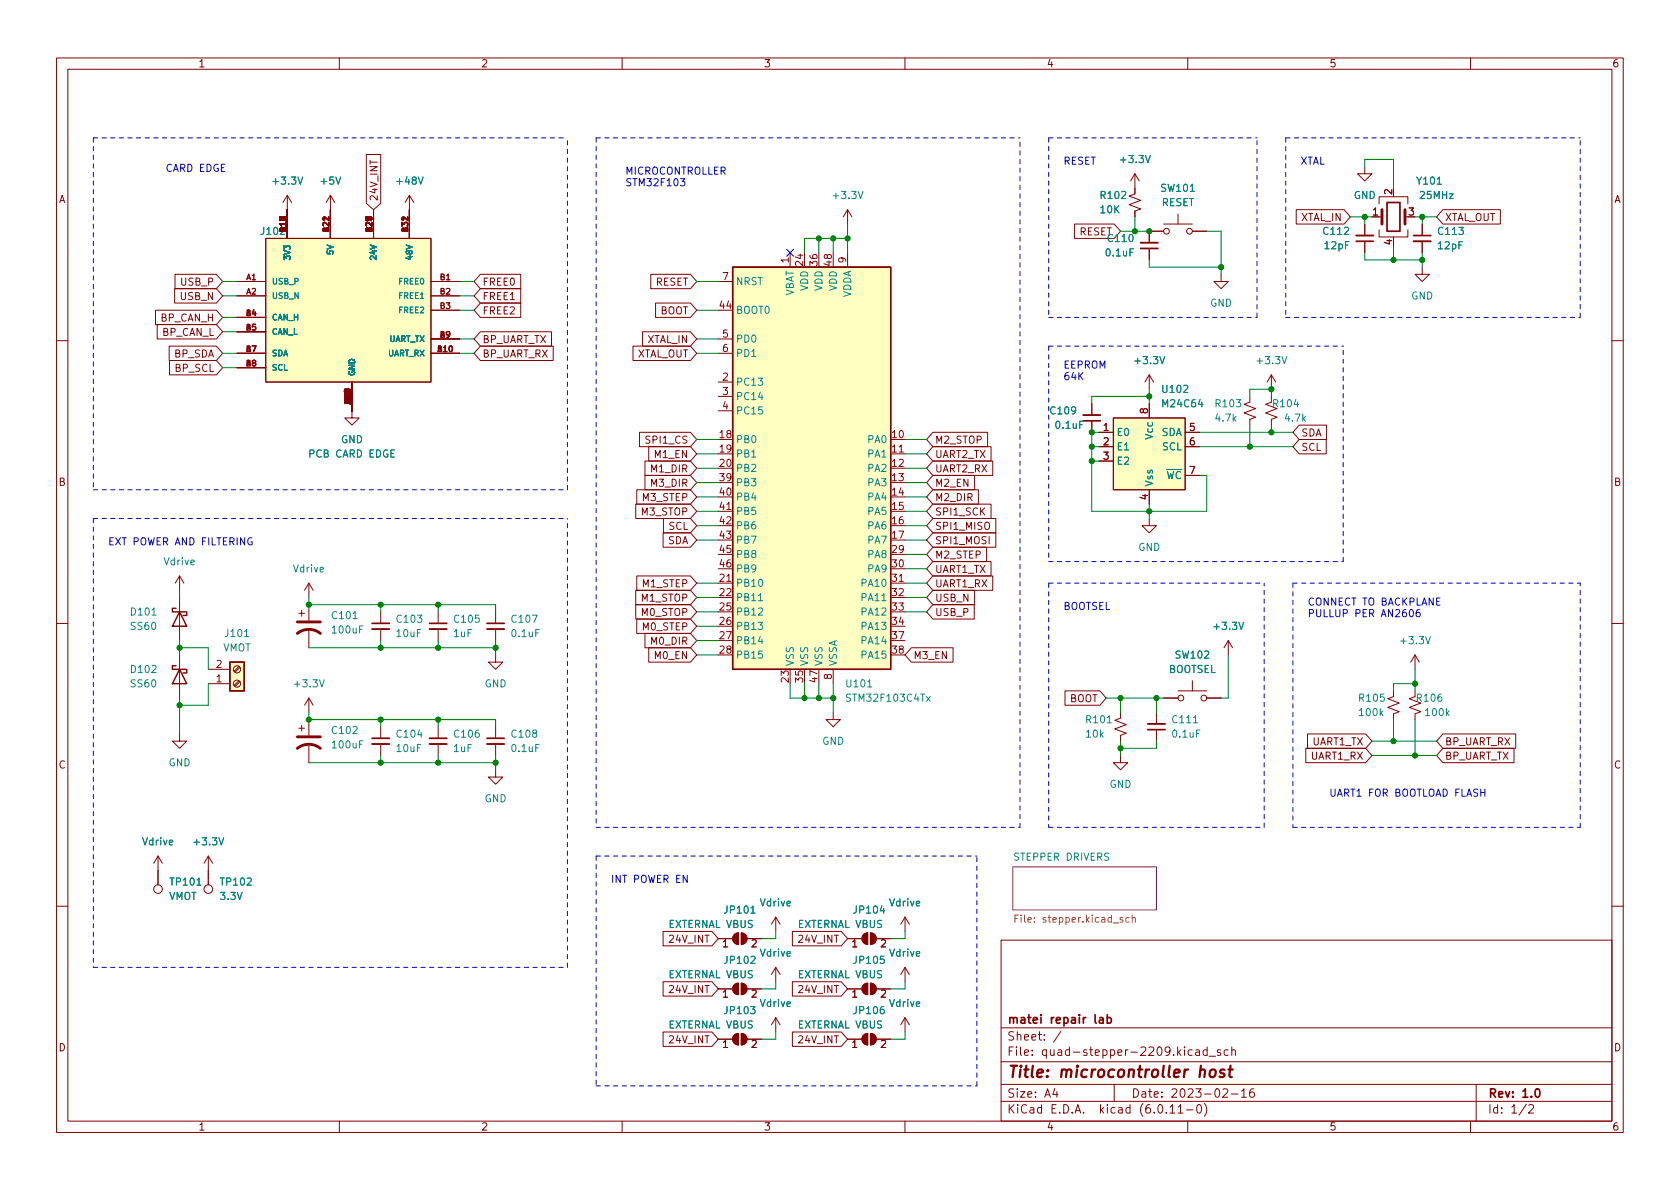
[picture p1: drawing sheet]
<svg xmlns="http://www.w3.org/2000/svg" width="297mm" height="210mm" viewBox="0 0 297 210" stroke-linecap="round" stroke-linejoin="round" font-family="sans-serif">
<g fill="none" stroke="#840000" stroke-width=".18">
<path d="M10 10.2h277v190.1h-277zM12 12.2h273v186.1h-273zM60 10.2v2M110 10.2v2M160 10.2v2M210 10.2v2M260 10.2v2M50.8 34.5l.8 1.3M50.8 34.5v7.7M50.8 34.5l-.8 1.3M58.4 34.5l-.7 1.3M58.4 34.5v7.7"/>
<path d="M58.4 34.5l.8 1.3M64.8 27.3h2.5v8.7l-1.3 1.1-1.2-1.1zM66 37.1v5.1M72.4 34.5l-.8 1.3M72.4 34.5v7.7M72.4 34.5l.8 1.3M149.9 37.1l.7 1.2M149.9 37.1v2.5M149.9 37.1l-.8 1.2M190 39.6h7l1.1 1.3-1.1 1.3h-7zM200.7 30.7v3.6l-1.1 .4 2.1 .7-2.1 .8 2.1 .8-1 .3v1M200.7 30.7l.7 1.3"/>
<path d="M200.7 30.7l-.8 1.3M205.7 39.6h5.1M208.3 37.8v1.8M229.2 37.1h8.4l1.2 1.2-1.2 1.3h-8.4zM241.3 29.5v1.2h1.3l-1.3 1.3-1.3-1.3h1.3M241.3 39.6v2.1M242.6 38.3h1.7M243.8 36.1v-1.3h5.1v1.3M251.5 39.6v2.1M255.1 37.1h10.2v2.5h-10.2l-1.1-1.3zM27.5 54.9h10.8l1.1 1.2-1.1 1.3h-10.8zM27.8 57.4h10.5l1.1 1.3-1.1 1.2h-10.5z"/>
<path d="M30.9 51h7.4l1.1 1.3-1.1 1.3h-7.4zM30.9 48.5h7.4l1.1 1.3-1.1 1.2h-7.4zM41.9 49.8h5.1M41.9 52.3h5.1M41.9 56.1h5.1M41.9 58.7h5.1M47 42.2h29.2v25.4h-29.2zM76.2 49.8h5.1M76.2 52.3h5.1M76.2 59.9h5.1M76.2 54.9h5.1M84.9 51h7.2v2.6h-7.2l-1.1-1.3z"/>
<path d="M84.9 48.5h7.2v2.5h-7.2l-1.1-1.2zM84.9 53.6h7.2v2.5h-7.2l-1.1-1.2zM84.9 58.7h12.6v2.5h-12.6l-1.1-1.3zM113.6 58.7h8.5l1.1 1.2-1.1 1.3h-8.5zM115.1 48.5h7l1.1 1.3-1.1 1.2h-7zM115.9 53.6h6.2l1.1 1.3-1.1 1.2h-6.2zM127 49.8h2.5M127 59.9h2.5M127 54.9h2.5M139.7 44.7v2.5M142.2 44.7v2.5M144.8 44.7v2.5"/>
<path d="M147.3 44.7v2.5M149.9 44.7v2.5M203.2 43.9v2.1M205.7 40.9h-2.5v2M210.8 40.9h2.6M215.9 48.5v1.3h1.3l-1.3 1.2-1.3-1.2h1.3M241.3 42.7v2M243.8 40.6v1.3h5.1v-1.3M246.4 41.9v.3M251.5 47.2v1.3h1.2l-1.2 1.3-1.3-1.3h1.3M251.5 42.7v2M10 60.2h2"/>
<path d="M29.9 61.2h8.4l1.1 1.3-1.1 1.2h-8.4zM30 63.7h8.3l1.1 1.3-1.1 1.3h-8.3zM41.9 62.5h5.1M41.9 65h5.1M62.2 67.6v6.3h1.3l-1.3 1.3-1.2-1.3h1.2M76.2 62.5h5.1M84.9 61.2h12.9v2.5h-12.9l-1.1-1.2zM111.9 61.2h10.2l1.1 1.3-1.1 1.2h-10.2zM113.1 76.4h9l1.1 1.3-1.1 1.3h-9zM114.7 79h7.4l1.1 1.3-1.1 1.2h-7.4zM127 62.5h2.5M127 77.7h2.5"/>
<path d="M127 67.6h2.5M127 70.1h2.5M127 72.6h2.5M157.5 77.7h2.5M159 79.9h.7M164.9 79h10.3v2.5h-10.3l-1.1-1.2zM164.9 76.4h9.7v2.6h-9.7l-1.1-1.3zM193 71.4v2M193 74.4v2M194.3 76.4h2.5M194.3 79h2.5M196.8 73.9h12.7v12.7h-12.7z"/>
<path d="M203.2 66.3v2.5M203.2 71.4v2.5M203.2 66.3l.8 1.3M203.2 66.3l-.8 1.3M209.5 76.4h2.6M209.5 79h2.6M221 70.1v1l-1 .4 2 .8-2 .7 2 .8-1 .4v1M224.8 70.1v1l-1 .4 2 .8-2 .7 2 .8-1 .4v1M224.8 66.3l.8 1.3M224.8 66.3v2.5M224.8 66.3l-.8 1.3M229.7 75.2h4.8v2.5h-4.8l-1.1-1.3z"/>
<path d="M229.7 77.7h4.8v2.6h-4.8l-1.1-1.3zM285 60.2h2M112.4 89.1h9.7l1.1 1.3-1.1 1.3h-9.7zM112.6 86.6h9.5l1.1 1.3-1.1 1.2h-9.5zM114 84.1h8.1l1.1 1.2-1.1 1.3h-8.1zM114 81.5h8.1l1.1 1.3-1.1 1.3h-8.1zM117.2 94.2h4.9l1.1 1.3-1.1 1.3h-4.9zM117.3 91.7h4.8l1.1 1.3-1.1 1.2h-4.8zM127 80.3h2.5M127 82.8h2.5M127 85.3h2.5M127 87.9h2.5"/>
<path d="M127 90.4h2.5M127 93h2.5M127 95.5h2.5M127 98h2.5M128.5 90.1h.7M157.5 80.3h2.5M157.5 82.8h2.5M157.5 85.3h2.5M157.5 87.9h2.5M157.5 90.4h2.5M157.5 93h2.5M157.5 95.5h2.5"/>
<path d="M157.5 98h2.5M164.9 84.1h7.4v2.5h-7.4l-1.1-1.3zM164.9 99.3h10.3v2.5h-10.3l-1.1-1.2zM164.9 89.1h10.3v2.6h-10.3l-1.1-1.3zM164.9 81.5h10.6v2.6h-10.6l-1.1-1.3zM164.9 86.6h8.1v2.5h-8.1l-1.1-1.2zM164.9 91.7h11.2v2.5h-11.2l-1.1-1.2zM164.9 96.8h9.5v2.5h-9.5l-1.1-1.3zM164.9 94.2h11.2v2.6h-11.2l-1.1-1.3zM194.3 81.5h2.5M203.2 91.7v1.3h1.3l-1.3 1.2-1.3-1.2h1.3M203.2 86.6v2.5"/>
<path d="M209.5 84.1h2.6M10 110.2h2M31.7 101.8v2.6M31.7 105.7v7.6M31.7 115.8v7.6M31.7 101.8l-.7 1.3M31.7 101.8l.8 1.3M36.8 118.4h3.8M42.2 117.9l-.8 .8M42.4 118l-.8 .9M52.8 108.5h1M53.3 107.9v1.1"/>
<path d="M54.6 103.1v2.6M54.6 106.9v2.8M54.6 111.2v3.3M54.6 103.1l-.8 1.3M54.6 103.1l.8 1.3M67.3 108.2v2M67.3 111.2v2.1M77.5 108.2v2M77.5 111.2v2.1M87.6 115.8v1.3h1.3l-1.3 1.3-1.2-1.3h1.2M87.6 108.2v2M87.6 111.2v2.1"/>
<path d="M112.4 106.9h9.7l1.1 1.3-1.1 1.3h-9.7zM112.4 104.4h9.7l1.1 1.3-1.1 1.2h-9.7zM112.6 109.5h9.5l1.1 1.2-1.1 1.3h-9.5zM112.6 101.8h9.5l1.1 1.3-1.1 1.3h-9.5zM114 112h8.1l1.1 1.3-1.1 1.2h-8.1zM114.7 114.5h7.4l1.1 1.3-1.1 1.3h-7.4zM127 103.1h2.5M127 105.7h2.5M127 108.2h2.5M127 110.7h2.5M127 113.3h2.5M127 115.8h2.5"/>
<path d="M127 100.6h2.5M128.5 102.8h.7M139.7 118.4v2.5M142.2 118.4v2.5M144.8 118.4v2.5M147.3 118.4v2.5M157.5 103.1h2.5M157.5 105.7h2.5M157.5 108.2h2.5M157.5 110.7h2.5M157.5 113.3h2.5M157.5 115.8h2.5"/>
<path d="M157.5 100.6h2.5M159 102.8h.7M161.1 114.5h7.4v2.6h-7.4l-1.1-1.3zM164.9 106.9h7.4v2.6h-7.4l-1.1-1.3zM164.9 104.4h7.4v2.5h-7.4l-1.1-1.2zM164.9 101.8h10.6v2.6h-10.6l-1.1-1.3zM217.2 113.3l.7 1.2M217.2 113.3v2.5M217.2 113.3l-.8 1.2M250.2 115.8v2.6M250.2 115.8l.8 1.3M250.2 115.8l-.8 1.3"/>
<path d="M285 110.2h2M31.7 129.8v1.3h1.3l-1.3 1.2-1.2-1.2h1.2M36.8 120.9h3.8M42.2 120.4l-.8 .8M42.4 120.6l-.8 .8M52.8 128.8h1M53.3 128.3v1M54.6 123.4v2.6M54.6 127.2v2.8M54.6 131.6v3.3M54.6 123.4l.8 1.3M54.6 123.4l-.8 1.3"/>
<path d="M67.3 128.5v2.1M67.3 131.6v2M77.5 128.5v2.1M77.5 131.6v2M87.6 136.1v1.3h1.3l-1.3 1.3-1.2-1.3h1.2M87.6 128.5v2.1M87.6 131.6v2M147.3 126v1.2h1.3l-1.3 1.3-1.3-1.3h1.3M188.3 122.2h6.2l1.1 1.2-1.1 1.3h-6.2zM198.1 126v1l-1 .4 2 .7-2 .8 2 .8-1 .3v1.1M198.1 133.6v1.3h1.3l-1.3 1.2-1.3-1.2h1.3M204.5 126v2"/>
<path d="M204.5 129v2.1M205.7 123.4h2.6M208.3 122.2h5.1M210.8 120.4v1.8M213.4 123.4h2.5M230.9 132.3h10.6l1.1 1.3-1.1 1.3h-10.6zM231.2 129.8h10.3l1.1 1.3-1.1 1.2h-10.3zM246.4 122.2v1l-1 .4 2 .7-2 .8 2 .8-1 .3v1M250.2 122.2v1l-1 .4 2 .7-2 .8 2 .8-1 .3v1M255.1 132.3h12.6v2.6h-12.6l-1.1-1.3zM255.1 129.8h12.9v2.5h-12.9l-1.1-1.2zM27.9 151.4v5.1"/>
<path d="M27.9 151.4l-.7 1.2M27.9 151.4l.8 1.2M36.8 151.4v5.1M36.8 151.4l.8 1.2M36.8 151.4l-.7 1.2M10 160.2h2M117.2 164.7h8.7l1.1 1.3-1.1 1.3h-8.7zM117.2 173.6h8.7l1.1 1.3-1.1 1.2h-8.7zM127 174.9h2.5M127 166h2.5M127.9 175.4l.4-.3v1.2M127.9 166.5l.4-.3v1.2"/>
<path d="M129.8 174.2l.8-.3v2a1.02 1.02 0 0 1-1-.6 1.02 1.02 0 0 1 .2-1.1zM129.8 165.3l.8-.3v2a1.02 1.02 0 0 1-1-.6 1.02 1.02 0 0 1 .2-1.1zM131.1 173.9a1.02 1.02 0 0 1 1 1 1.02 1.02 0 0 1-1 1zM131.1 165a1.02 1.02 0 0 1 1 1 1.02 1.02 0 0 1-1 1zM132.1 174.9h2.5M132.1 166h2.5M133 175.2l.5-.1 .2 .3-.8 .9h.8M133 166.3l.5-.1 .2 .3-.8 .9h.8M137.2 162.2l-.8 1.2M137.2 162.2v2.5M137.2 171.1v2.5M137.2 180v2.5"/>
<path d="M137.2 162.2l.7 1.2M137.2 171.1l-.8 1.2M137.2 171.1l.7 1.2M137.2 180l-.8 1.2M137.2 180l.7 1.2M140.1 173.6h8.6l1.2 1.3-1.2 1.2h-8.6zM140.1 164.7h8.6l1.2 1.3-1.2 1.3h-8.6zM149.9 174.9h2.5M149.9 166h2.5M150.8 166.5l.3-.3v1.2M150.8 175.4l.3-.3v1.2M152.7 165.3l.7-.3v2a1.02 1.02 0 0 1-.9-.6 1.02 1.02 0 0 1 .2-1.1z"/>
<path d="M152.7 174.2l.7-.3v2a1.02 1.02 0 0 1-.9-.6 1.02 1.02 0 0 1 .2-1.1zM153.9 165a1.02 1.02 0 0 1 1 1 1.02 1.02 0 0 1-1 1zM153.9 173.9a1.02 1.02 0 0 1 1 1 1.02 1.02 0 0 1-1 1zM154.9 174.9h2.6M154.9 166h2.6M155.8 166.3l.5-.1 .3 .3-.8 .9h.8M155.8 175.2l.5-.1 .3 .3-.8 .9h.8M160 162.2v2.5M160 171.1v2.5M160 180v2.5M160 180l-.7 1.2M160 180l.8 1.2"/>
<path d="M160 171.1l-.7 1.2M160 171.1l.8 1.2M160 162.2l-.7 1.2M160 162.2l.8 1.2M177 166.3h108v32h-108zM285 160.2h2M60 198.3v2M110 198.3v2M117.2 182.5h8.7l1.1 1.3-1.1 1.2h-8.7zM127 183.8h2.5M127.9 184.3l.4-.3v1.2M129.8 183l.8-.3v2.1a1.02 1.02 0 0 1-1-.6 1.02 1.02 0 0 1 .2-1.2z"/>
<path d="M131.1 182.7a1.02 1.02 0 0 1 1 1.1 1.02 1.02 0 0 1-1 1zM132.1 183.8h2.5M133 184.1l.5-.1 .2 .3-.8 .9h.8M140.1 182.5h8.6l1.2 1.3-1.2 1.2h-8.6zM149.9 183.8h2.5M150.8 184.3l.3-.3v1.2M152.7 183l.7-.3v2.1a1.02 1.02 0 0 1-.9-.6 1.02 1.02 0 0 1 .2-1.2zM153.9 182.7a1.02 1.02 0 0 1 1 1.1 1.02 1.02 0 0 1-1 1zM154.9 183.8h2.6M155.8 184.1l.5-.1 .3 .3-.8 .9h.8M160 198.3v2M177 194.8h108"/>
<path d="M177 191.8h108M177 187.8h108M177 181.8h108M182.5 186.5v.1M182.5 185.7v.1M184.6 183.8v.1M184.6 183v.1M187.6 182.4l-1.3 1.9M197 191.8v3M210 198.3v2M211.8 195.4l.1-.1a.81 .81 0 0 1 .6 .7 .81 .81 0 0 1-.3 .8h-.1a.81 .81 0 0 1-.6-.6 .81 .81 0 0 1 .3-.8zM212.9 195.1a1.72 1.72 0 0 1 0 2.3"/>
<path d="M213.4 185.7l-.4-.1-.3 .3v.4l.2 .3h.5M213.4 185.1v1.5M213.8 186.8h1.1M215.8 185.7l-.4-.1-.2 .2 .1 .3 .5 .1v.4h-.6M217.1 185.7l-.4-.1-.3 .3v.4l.2 .3h.5M217.7 193.5h1.2M217.8 185.8l.2-.2 .4 .1v.9M217.8 185.1v1.5M219.5 193l.4-.5v1.5M219.5 194h.9M221.6 192.5a.59 .59 0 0 0-.7 .7v.5l.2 .3h.4l.2-.1 .1-.5-.2-.2-.4-.1-.3 .3M260 198.3v2"/>
<path d="M261 191.8v6.5M270.3 195.5l.6-.2 .2 .2 .1 .3-1 1h1"/>
<circle cx="206.2" cy="40.9" r=".51"/>
<circle cx="210.3" cy="40.9" r=".51"/>
<circle cx="41.9" cy="118.4" r=".63"/>
<circle cx="41.9" cy="120.9" r=".63"/>
<circle cx="208.8" cy="123.4" r=".51"/>
<circle cx="212.9" cy="123.4" r=".51"/>
<circle cx="27.9" cy="157.2" r=".76"/>
<circle cx="36.8" cy="157.2" r=".76"/>
</g>
<path d="M209.5 189.1l-.2 1.4M210.1 189.1l-.4 .1-.3 .3" fill="none" stroke="#840000" stroke-width=".4"/>
<g fill="none" stroke="#840000" stroke-width=".3">
<path d="M245.2 35.8h2.3v5.1h-2.3zM201.7 43.9h3M239.8 42.7h3M249.9 41.7h3.1M191.5 74.4h3.1M65.8 110.2h3M75.9 110.2h3.1M86.1 110.2h3.1M65.8 130.6h3M75.9 130.6h3.1M86.1 130.6h3.1M202.9 129h3.1"/>
<path d="M184.1 179.4v.2M184.1 179.9v1"/>
</g>
<path d="M179.1 153.3h25.4v7.6h-25.4z" fill="#fff" stroke="#fff" stroke-width=".18"/>
<path d="M179.1 153.3h25.4v7.6h-25.4z" fill="none" stroke="#840084" stroke-width=".18"/>
<path d="M182.9 163v.1M182.9 162.3v.1M199.7 162.3l-.4-.1-.3 .3 .2 .5h.5M200.2 162.4l.2-.2 .3 .1v.8M200.2 161.8v1.3" fill="none" stroke="#848400" stroke-width=".18"/>
<path d="M244.3 37.1v2.5M248.4 37.1v2.5M52.6 112a3.3 3.3 0 0 1 4 0M52.6 110h4M52.6 132.3a3.3 3.3 0 0 1 4 0M52.6 130.3h4" fill="none" stroke="#840000" stroke-width=".51"/>
<g fill="none" stroke="#008484" stroke-width=".18">
<path d="M52.7 31.3l.4 1.3 .4-1.3M59.4 31.3l.4 1.3 .4-1.3M74 31.3l.4 1.3 .4-1.3M151.7 33.8l.5 1.3 .4-1.3M202.5 27.5l.5 1.3 .4-1.3M210.5 33.8h.7M254.1 32.6h.7M200.4 44h-.6v1.3M191.5 74.5h-.6v1.3M205.1 63.1l.4 1.2 .4-1.2M209.3 68.3l.5-.2 .2 .4-.8 .9h.8M212.2 70.6l-.3 .9h.8"/>
<path d="M212.5 71.1v.8M226.7 63.1l.4 1.2 .4-1.2M229.1 70.6l-.3 .9h.8M206.2 83h2.8M26.9 108.8h.7M43.2 112.6h.8M62.4 109.4h.8M64.2 110.7h-.6v1.2M94.1 108.8h.9l-.6 1.2M95.3 111.3h-.6v1.3M134.1 106.2h.7M155.9 106.2h.8"/>
<path d="M219 110l.5 1.3 .4-1.3M252.1 112.6l.4 1.3 .4-1.3M56.5 120.2l.4 1.3 .4-1.3M64.2 131h-.6v1.3M74.2 129l-.3 .9h.7M95.3 131.6h-.6v1.3M153.4 121.5h.7M163.8 123.2l.7 .8M164.5 123.2l-.7 .8M195.8 127.8h.7M211 127.8h.7M212.2 129.1h-.6v1.3"/>
<path d="M244.2 126.1l.3 .5M244.5 125.7l-.5 .5M255.9 126.1l.3 .5M256.2 125.7l-.5 .5M34.8 156.5h.7M38.7 148.1l.4 1.3 .5-1.3M132.7 178h.8l-.4 .5 .3 .1v.5l-.1 .2-.6-.2M132.8 169.2l.5-.1 .2 .4-.8 .9h.8M132.8 160.6l.3-.4v1.3M132.8 161.5h.7M155.9 160.1l-.3 1h.8M156.2 178h-.3a.86 .86 0 0 0 0 1.3l.4-.2 .1-.4-.3-.2h-.3l-.2 .2"/>
<path d="M156.2 160.6v.9M156.3 169.1h-.6l-.1 .6 .2-.1h.4l.2 .2-.1 .4-.2 .2-.5-.2"/>
</g>
<path d="M201.7 42.9h3M239.8 41.7h3M249.9 42.7h3.1M191.5 73.4h3.1M65.8 111.2h3M75.9 111.2h3.1M86.1 111.2h3.1M65.8 131.6h3M75.9 131.6h3.1M86.1 131.6h3.1M202.9 128h3.1" fill="none" stroke="#840000" stroke-width=".33"/>
<path d="M129.5 47.2h28v71.2h-28zM31.1 107.6h-.6v.6h2.5v.6h-.6M31.1 117.7h-.6v.7h2.5v.6h-.6M31.7 108.2l1.3 2.5h-2.5zM31.7 118.4l1.3 2.5h-2.5zM40.6 117.1h2.6v5.1h-2.6z" fill="none" stroke="#840000" stroke-width=".25"/>
<g fill="#ffffc2" stroke="#ffffc2" stroke-width=".18">
<path d="M47 42.2h29.2v25.4h-29.2z"/>
<path d="M40.6 117.1h2.6v5.1h-2.6z"/>
<path d="M196.8 73.9h12.7v12.7h-12.7z"/>
<path d="M129.5 47.2h28v71.2h-28z"/>
</g>
<g fill="#840000" stroke="#840000" stroke-width=".18">
<path d="M152.7 183l.7-.3v2.1a1.02 1.02 0 0 1-.9-.6 1.02 1.02 0 0 1 .2-1.2z"/>
<path d="M153.9 182.7a1.02 1.02 0 0 1 1 1.1 1.02 1.02 0 0 1-1 1z"/>
<path d="M129.8 183l.8-.3v2.1a1.02 1.02 0 0 1-1-.6 1.02 1.02 0 0 1 .2-1.2z"/>
<path d="M131.1 182.7a1.02 1.02 0 0 1 1 1.1 1.02 1.02 0 0 1-1 1z"/>
<path d="M129.8 174.2l.8-.3v2a1.02 1.02 0 0 1-1-.6 1.02 1.02 0 0 1 .2-1.1z"/>
<path d="M131.1 173.9a1.02 1.02 0 0 1 1 1 1.02 1.02 0 0 1-1 1z"/>
<path d="M129.8 165.3l.8-.3v2a1.02 1.02 0 0 1-1-.6 1.02 1.02 0 0 1 .2-1.1z"/>
<path d="M131.1 165a1.02 1.02 0 0 1 1 1 1.02 1.02 0 0 1-1 1z"/>
<path d="M152.7 165.3l.7-.3v2a1.02 1.02 0 0 1-.9-.6 1.02 1.02 0 0 1 .2-1.1z"/>
<path d="M153.9 165a1.02 1.02 0 0 1 1 1 1.02 1.02 0 0 1-1 1z"/>
<path d="M152.7 174.2l.7-.3v2a1.02 1.02 0 0 1-.9-.6 1.02 1.02 0 0 1 .2-1.1z"/>
<path d="M153.9 173.9a1.02 1.02 0 0 1 1 1 1.02 1.02 0 0 1-1 1z"/>
</g>
<path d="M120.3 31.6h.8l-.4 .5 .3 .1v.5l-.2 .2-.5-.2" fill="none" stroke="#0000c2" stroke-width=".18"/>
<g fill="none" stroke="#0000c2" stroke-width=".18" stroke-dasharray=".8 .8">
<path d="M16.5 24.4h83.8M16.5 24.4v62.2M105.4 24.4h74.9M105.4 24.4v121.9M185.4 24.4h36.8M185.4 24.4v31.7M227.3 24.4v31.7M227.3 24.4h52.1M185.4 56.1h36.8M222.2 56.1v-31.7M227.3 56.1h52.1M279.4 56.1v-31.7"/>
<path d="M185.4 61.2h52.1M185.4 61.2v38.1M16.5 91.7v79.4M16.5 91.7h83.8M16.5 86.6h83.8M100.3 86.6v-62.2M185.4 99.3h52.1M237.5 99.3v-38.1M185.4 103.1h38.1M185.4 103.1v43.2M228.6 103.1h50.8M228.6 103.1v43.2"/>
<path d="M105.4 151.4h67.3M105.4 151.4v40.6M105.4 146.3h74.9M180.3 146.3v-121.9M185.4 146.3h38.1M223.5 146.3v-43.2M228.6 146.3h50.8M279.4 146.3v-43.2M16.5 171.1h83.8M100.3 171.1v-79.4M105.4 192h67.3M172.7 192v-40.6"/>
</g>
<g fill="none" stroke="#008400" stroke-width=".18">
<path d="M149.9 39.6v5.1M200.7 38.3v2.6M238.8 38.3h3.8M241.3 29.5v-1.3h5.1v5.1M241.3 38.3v1.3M250.2 38.3h3.8M251.5 38.3v1.3M39.4 49.8h2.5M39.4 52.3h2.5M39.4 56.1h2.5M39.4 58.7h2.5M81.3 49.8h2.5"/>
<path d="M81.3 54.9h2.5M81.3 52.3h2.5M81.3 59.9h2.5M123.2 49.8h3.8M123.2 54.9h3.8M123.2 59.9h3.8M144.8 42.2v2.5M147.3 42.2v2.5M149.9 42.2h-7.7v2.5M198.1 40.9h5.1M203.2 46v1.2h12.7M213.4 40.9h2.5v7.6"/>
<path d="M241.3 44.7v1.3h10.2M246.4 43.4v2.6M251.5 44.7v2.5M39.4 62.5h2.5M39.4 65h2.5M81.3 62.5h2.5M123.2 77.7h3.8M123.2 62.5h3.8M160 77.7h3.8M193 79h1.3M194.3 76.4h-1.3v14h20.4v-6.3h-1.3M203.2 68.8v2.6"/>
<path d="M203.2 70.1h-10.2v1.3M212.1 76.4h16.5M212.1 79h16.5M221 70.1v-1.3h3.8v1.3M221 75.2v3.8M224.8 75.2v1.2M123.2 93h3.8M123.2 90.4h3.8M123.2 85.3h3.8M123.2 87.9h3.8M123.2 82.8h3.8M123.2 80.3h3.8"/>
<path d="M123.2 95.5h3.8M160 93h3.8M160 90.4h3.8M160 85.3h3.8M160 87.9h3.8M160 82.8h3.8M160 80.3h3.8M160 95.5h3.8M160 98h3.8M193 81.5h1.3M203.2 89.1v2.6M31.7 114.5h5.1v3.9"/>
<path d="M31.7 104.4v1.3M31.7 113.3v2.5M54.6 105.7v1.2h33v1.3M54.6 114.5h33M67.3 106.9v1.3M67.3 113.3v1.2M77.5 106.9v1.3M77.5 113.3v1.2M87.6 113.3v2.5M123.2 103.1h3.8M123.2 108.2h3.8M123.2 105.7h3.8"/>
<path d="M123.2 110.7h3.8M123.2 113.3h3.8M123.2 115.8h3.8M160 103.1h3.8M160 108.2h3.8M160 105.7h3.8M160 100.6h3.8M217.2 115.8v7.6h-1.3M250.2 118.4v3.8M31.7 123.4v6.4M36.8 120.9v3.8h-5.1M54.6 126v1.2h33v1.3"/>
<path d="M54.6 134.9h33M67.3 127.2v1.3M67.3 133.6v1.3M77.5 127.2v1.3M77.5 133.6v1.3M87.6 133.6v2.5M139.7 120.9v2.5h7.6M142.2 120.9v2.5M144.8 120.9v2.5M147.3 120.9v5.1M195.6 123.4h10.1M198.1 123.4v2.6"/>
<path d="M198.1 131.1v2.5M204.5 123.4v2.6M204.5 131.1v1.2h-6.4M242.6 133.6h11.4M242.6 131.1h11.4M246.4 127.2v3.9M250.2 120.9h-3.8v1.3M250.2 127.2v6.4M137.2 173.6v1.3h-2.6M137.2 164.7v1.3h-2.6M160 173.6v1.3h-2.5M160 164.7v1.3h-2.5"/>
<path d="M137.2 182.5v1.3h-2.6M160 182.5v1.3h-2.5"/>
</g>
<path d="M139.1 44.1l1.2 1.2M140.3 44.1l-1.2 1.2" fill="none" stroke="#000084" stroke-width=".18"/>
<g fill="#008400" stroke="#008400" stroke-width=".18">
<circle cx="241.3" cy="38.3" r=".46"/>
<circle cx="251.5" cy="38.3" r=".46"/>
<circle cx="251.5" cy="46" r=".46"/>
<circle cx="246.4" cy="46" r=".46"/>
<circle cx="204.5" cy="123.4" r=".46"/>
<circle cx="203.2" cy="90.4" r=".46"/>
<circle cx="193" cy="76.4" r=".46"/>
<circle cx="193" cy="81.5" r=".46"/>
<circle cx="193" cy="79" r=".46"/>
<circle cx="221" cy="79" r=".46"/>
<circle cx="198.1" cy="123.4" r=".46"/>
<circle cx="198.1" cy="132.3" r=".46"/>
<circle cx="203.2" cy="70.1" r=".46"/>
<circle cx="224.8" cy="76.4" r=".46"/>
<circle cx="224.8" cy="68.8" r=".46"/>
<circle cx="215.9" cy="47.2" r=".46"/>
<circle cx="203.2" cy="40.9" r=".46"/>
<circle cx="200.7" cy="40.9" r=".46"/>
<circle cx="246.4" cy="131.1" r=".46"/>
<circle cx="250.2" cy="133.6" r=".46"/>
<circle cx="250.2" cy="120.9" r=".46"/>
<circle cx="54.6" cy="106.9" r=".46"/>
<circle cx="54.6" cy="127.2" r=".46"/>
<circle cx="87.6" cy="134.9" r=".46"/>
<circle cx="31.7" cy="114.5" r=".46"/>
<circle cx="31.7" cy="124.7" r=".46"/>
<circle cx="147.3" cy="42.2" r=".46"/>
<circle cx="149.9" cy="42.2" r=".46"/>
<circle cx="144.8" cy="42.2" r=".46"/>
<circle cx="77.5" cy="114.5" r=".46"/>
<circle cx="87.6" cy="114.5" r=".46"/>
<circle cx="77.5" cy="106.9" r=".46"/>
<circle cx="77.5" cy="127.2" r=".46"/>
<circle cx="67.3" cy="114.5" r=".46"/>
<circle cx="67.3" cy="106.9" r=".46"/>
<circle cx="144.8" cy="123.4" r=".46"/>
<circle cx="142.2" cy="123.4" r=".46"/>
<circle cx="147.3" cy="123.4" r=".46"/>
<circle cx="77.5" cy="134.9" r=".46"/>
<circle cx="67.3" cy="134.9" r=".46"/>
<circle cx="67.3" cy="127.2" r=".46"/>
</g>
<g font-size="2.8" fill="#840000">
<text x="178" y="191.2">Title:</text>
<text x="187.3" y="191.2">microcontroller</text>
<text x="212.1" y="191.2">host</text>
</g>
<g font-size="2.1" fill="#840000">
<text x="178" y="184.5">Sheet:</text>
<text x="178" y="181.5">matei</text>
<text x="185.7" y="181.5">repair</text>
<text x="193.7" y="181.5">lab</text>
<text x="178" y="187.2">File:</text>
<text x="184.4" y="187.2">quad-stepper-2209.kicad_sch</text>
<text x="178" y="197.4">KiCad</text>
<text x="178" y="194.6">Size:</text>
<text x="184.7" y="194.6">A4</text>
<text x="185.7" y="197.4">E.D.A.</text>
<text x="194.6" y="197.4">kicad</text>
<text x="200" y="194.6">Date:</text>
<text x="201.8" y="197.4">(6.0.11-0)</text>
<text x="207" y="194.6">2023-02-16</text>
<text x="263" y="194.6">Rev:</text>
<text x="263" y="197.4">Id:</text>
<text x="267.1" y="197.4">1/2</text>
<text x="269.1" y="194.6">1.0</text>
</g>
<g font-size="1.8" fill="#840000">
<text x="35" y="12.3">1</text>
<text x="85" y="12.3">2</text>
<text x="135" y="12.3">3</text>
<text x="185" y="12.3">4</text>
<text x="235" y="12.3">5</text>
<text x="285" y="12.3">6</text>
<text x="67.2" y="35.6" transform="rotate(-90 67.2 35.6)">24V_INT</text>
<text x="246.1" y="34.6" transform="rotate(-90 246.1 34.6)">2</text>
<text x="10.4" y="36.3">A</text>
<text x="230" y="39.5">XTAL_IN</text>
<text x="242.5" y="38.1">1</text>
<text x="248.9" y="38.1">3</text>
<text x="255.4" y="39.5">XTAL_OUT</text>
<text x="285.4" y="36.3">A</text>
<text x="139.4" y="46.6" transform="rotate(-90 139.4 46.6)">1</text>
<text x="142" y="47.3" transform="rotate(-90 142 47.3)">24</text>
<text x="144.5" y="47.3" transform="rotate(-90 144.5 47.3)">36</text>
<text x="147.1" y="47.3" transform="rotate(-90 147.1 47.3)">48</text>
<text x="149.6" y="46.6" transform="rotate(-90 149.6 46.6)">9</text>
<text x="190.8" y="42">RESET</text>
<text x="246.1" y="43.5" transform="rotate(-90 246.1 43.5)">4</text>
<text x="31.7" y="53.4">USB_N</text>
<text x="31.7" y="50.9">USB_P</text>
<text x="85.2" y="53.4">FREE1</text>
<text x="85.2" y="50.9">FREE0</text>
<text x="115.9" y="50.9">RESET</text>
<text x="127.6" y="49.5">7</text>
<text x="28.3" y="57.2">BP_CAN_H</text>
<text x="28.6" y="59.8">BP_CAN_L</text>
<text x="85.2" y="56">FREE2</text>
<text x="116.7" y="56">BOOT</text>
<text x="127" y="54.6">44</text>
<text x="127.6" y="59.7">5</text>
<text x="30.7" y="63.6">BP_SDA</text>
<text x="85.2" y="63.6">BP_UART_RX</text>
<text x="85.2" y="61.1">BP_UART_TX</text>
<text x="112.7" y="63.6">XTAL_OUT</text>
<text x="114.4" y="61.1">XTAL_IN</text>
<text x="127.6" y="62.2">6</text>
<text x="30.8" y="66.1">BP_SCL</text>
<text x="127.6" y="67.3">2</text>
<text x="127.6" y="69.8">3</text>
<text x="127" y="77.5">18</text>
<text x="127.6" y="72.4">4</text>
<text x="157.5" y="77.5">10</text>
<text x="194.9" y="76.2">1</text>
<text x="202.9" y="73.3" transform="rotate(-90 202.9 73.3)">8</text>
<text x="210.1" y="76.2">5</text>
<text x="230" y="77.6">SDA</text>
<text x="113.9" y="78.8">SPI1_CS</text>
<text x="114.8" y="83.9">M1_DIR</text>
<text x="115.5" y="81.4">M1_EN</text>
<text x="127" y="80">19</text>
<text x="127" y="82.5">20</text>
<text x="157.5" y="80">11</text>
<text x="157.5" y="82.5">12</text>
<text x="165.3" y="83.9">UART2_RX</text>
<text x="165.3" y="81.4">UART2_TX</text>
<text x="165.3" y="78.8">M2_STOP</text>
<text x="194.9" y="78.7">2</text>
<text x="194.9" y="81.3">3</text>
<text x="210.1" y="78.7">6</text>
<text x="210.1" y="83.8">7</text>
<text x="230" y="80.1">SCL</text>
<text x="10.3" y="86.3">B</text>
<text x="113.4" y="89">M3_STEP</text>
<text x="114.8" y="86.5">M3_DIR</text>
<text x="127" y="85.1">39</text>
<text x="127" y="87.6">40</text>
<text x="157.5" y="85.1">13</text>
<text x="157.5" y="87.6">14</text>
<text x="165.3" y="86.5">M2_EN</text>
<text x="165.3" y="89">M2_DIR</text>
<text x="202.9" y="88.6" transform="rotate(-90 202.9 88.6)">4</text>
<text x="285.3" y="86.3">B</text>
<text x="113.2" y="91.5">M3_STOP</text>
<text x="118.1" y="94.1">SCL</text>
<text x="127" y="90.2">41</text>
<text x="127" y="92.7">42</text>
<text x="127" y="95.2">43</text>
<text x="157.5" y="90.2">15</text>
<text x="157.5" y="92.7">16</text>
<text x="157.5" y="95.2">17</text>
<text x="165.3" y="91.5">SPI1_SCK</text>
<text x="165.3" y="94.1">SPI1_MISO</text>
<text x="118" y="96.6">SDA</text>
<text x="127" y="97.8">45</text>
<text x="127" y="100.3">46</text>
<text x="157.5" y="97.8">29</text>
<text x="157.5" y="100.3">30</text>
<text x="165.3" y="101.7">UART1_TX</text>
<text x="165.3" y="99.2">M2_STEP</text>
<text x="165.3" y="96.6">SPI1_MOSI</text>
<text x="113.2" y="106.8">M1_STOP</text>
<text x="113.4" y="104.2">M1_STEP</text>
<text x="127" y="102.9">21</text>
<text x="127" y="105.4">22</text>
<text x="127" y="107.9">25</text>
<text x="157.5" y="102.9">31</text>
<text x="157.5" y="105.4">32</text>
<text x="157.5" y="107.9">33</text>
<text x="165.3" y="106.8">USB_N</text>
<text x="165.3" y="104.2">UART1_RX</text>
<text x="113.2" y="109.3">M0_STOP</text>
<text x="113.4" y="111.9">M0_STEP</text>
<text x="127" y="110.5">26</text>
<text x="127" y="113">27</text>
<text x="157.5" y="110.5">34</text>
<text x="157.5" y="113">37</text>
<text x="165.3" y="109.3">USB_P</text>
<text x="38.1" y="118.1">2</text>
<text x="114.8" y="114.4">M0_DIR</text>
<text x="115.5" y="116.9">M0_EN</text>
<text x="127" y="115.6">28</text>
<text x="157.5" y="115.6">38</text>
<text x="161.4" y="116.9">M3_EN</text>
<text x="38.1" y="120.6">1</text>
<text x="139.4" y="120.9" transform="rotate(-90 139.4 120.9)">23</text>
<text x="142" y="120.9" transform="rotate(-90 142 120.9)">35</text>
<text x="144.5" y="120.9" transform="rotate(-90 144.5 120.9)">47</text>
<text x="147.1" y="120.3" transform="rotate(-90 147.1 120.3)">8</text>
<text x="189.1" y="124.6">BOOT</text>
<text x="10.3" y="136.3">C</text>
<text x="231.7" y="134.7">UART1_RX</text>
<text x="232" y="132.2">UART1_TX</text>
<text x="255.4" y="134.7">BP_UART_TX</text>
<text x="255.4" y="132.2">BP_UART_RX</text>
<text x="285.3" y="136.3">C</text>
<text x="118" y="167.1">24V_INT</text>
<text x="140.9" y="167.1">24V_INT</text>
<text x="127.6" y="168.3">1</text>
<text x="150.4" y="168.3">1</text>
<text x="118" y="176">24V_INT</text>
<text x="127.6" y="177.2">1</text>
<text x="140.9" y="176">24V_INT</text>
<text x="150.4" y="177.2">1</text>
<text x="118" y="184.9">24V_INT</text>
<text x="140.9" y="184.9">24V_INT</text>
<text x="10.3" y="186.3">D</text>
<text x="127.6" y="186.1">1</text>
<text x="150.4" y="186.1">1</text>
<text x="285.3" y="186.3">D</text>
<text x="35" y="200.3">1</text>
<text x="85" y="200.3">2</text>
<text x="135" y="200.3">3</text>
<text x="185" y="200.3">4</text>
<text x="235" y="200.3">5</text>
<text x="285" y="200.3">6</text>
</g>
<g font-size="1.8" fill="#0000c2">
<text x="188" y="29.1">RESET</text>
<text x="229.9" y="29.1">XTAL</text>
<text x="29.2" y="30.4">CARD EDGE</text>
<text x="110.5" y="30.9">MICROCONTROLLER</text>
<text x="110.5" y="32.9">STM32F103</text>
<text x="188" y="65.2">EEPROM</text>
<text x="188" y="67.2">64K</text>
<text x="19" y="96.4">EXT POWER AND FILTERING</text>
<text x="188" y="107.8">BOOTSEL</text>
<text x="231.1" y="107.1">CONNECT TO BACKPLANE</text>
<text x="231.1" y="109.1">PULLUP</text>
<text x="239.5" y="109.1">PER AN2606</text>
<text x="234.9" y="140.9">UART1 FOR BOOTLOAD FLASH</text>
<text x="107.9" y="156.1">INT POWER EN</text>
</g>
<g font-size="1.8" fill="#008484">
<text x="197.7" y="29.2">+3.3V</text>
<text x="47.9" y="33">+3.3V</text>
<text x="56.4" y="33">+5V</text>
<text x="69.8" y="33">+48V</text>
<text x="146.9" y="35.6">+3.3V</text>
<text x="194.3" y="35.6">R102</text>
<text x="205.1" y="34.3">SW101</text>
<text x="239.3" y="35.6">GND</text>
<text x="250.3" y="33">Y101</text>
<text x="250.8" y="35.6">25MHz</text>
<text x="45.9" y="41.9">J102</text>
<text x="194.3" y="38.1">10K</text>
<text x="205.3" y="36.8">RESET</text>
<text x="233.7" y="41.9">C112</text>
<text x="254" y="41.9">C113</text>
<text x="195.2" y="45.7">0.1uF</text>
<text x="195.6" y="43.2">C110</text>
<text x="233.9" y="44.4">12pF</text>
<text x="254" y="44.5">12pF</text>
<text x="130" y="50.8">NRST</text>
<text x="140.7" y="52.3" transform="rotate(-90 140.7 52.3)">VBAT</text>
<text x="143.3" y="51.5" transform="rotate(-90 143.3 51.5)">VDD</text>
<text x="145.8" y="51.5" transform="rotate(-90 145.8 51.5)">VDD</text>
<text x="148.3" y="51.5" transform="rotate(-90 148.3 51.5)">VDD</text>
<text x="150.9" y="52.6" transform="rotate(-90 150.9 52.6)">VDDA</text>
<text x="249.4" y="53.3">GND</text>
<text x="130" y="55.9">BOOT0</text>
<text x="213.9" y="54.6">GND</text>
<text x="130" y="61">PD0</text>
<text x="130" y="63.5">PD1</text>
<text x="200.3" y="64.8">+3.3V</text>
<text x="221.9" y="64.8">+3.3V</text>
<text x="130" y="68.6">PC13</text>
<text x="130" y="71.1">PC14</text>
<text x="205.2" y="69.9">U102</text>
<text x="130" y="73.7">PC15</text>
<text x="185.4" y="73.7">C109</text>
<text x="186.4" y="76.2">0.1uF</text>
<text x="197.4" y="77.5">E0</text>
<text x="204.2" y="77.8" transform="rotate(-90 204.2 77.8)">Vcc</text>
<text x="205.2" y="72.4">M24C64</text>
<text x="205.3" y="77.5">SDA</text>
<text x="214.6" y="72.4">R103</text>
<text x="214.6" y="74.9">4.7k</text>
<text x="224.8" y="72.4">R104</text>
<text x="226.9" y="74.9">4.7k</text>
<text x="54.4" y="81.3">PCB</text>
<text x="59.3" y="81.3">CARD EDGE</text>
<text x="60.2" y="78.7">GND</text>
<text x="130" y="78.7">PB0</text>
<text x="130" y="81.3">PB1</text>
<text x="130" y="83.8">PB2</text>
<text x="153.3" y="78.7">PA0</text>
<text x="153.3" y="81.3">PA1</text>
<text x="153.3" y="83.8">PA2</text>
<text x="197.4" y="80">E1</text>
<text x="197.4" y="82.6">E2</text>
<text x="205.4" y="80">SCL</text>
<text x="130" y="86.4">PB3</text>
<text x="130" y="88.9">PB4</text>
<text x="153.3" y="86.4">PA3</text>
<text x="153.3" y="88.9">PA4</text>
<text x="204.2" y="86.1" transform="rotate(-90 204.2 86.1)">Vss</text>
<text x="206.2" y="85.1">~{WC}</text>
<text x="130" y="91.4">PB5</text>
<text x="130" y="94">PB6</text>
<text x="153.3" y="91.4">PA5</text>
<text x="153.3" y="94">PA6</text>
<text x="28.8" y="100.3">Vdrive</text>
<text x="51.7" y="101.6">Vdrive</text>
<text x="130" y="96.5">PB7</text>
<text x="130" y="99.1">PB8</text>
<text x="130" y="101.6">PB9</text>
<text x="153.3" y="96.5">PA7</text>
<text x="153.3" y="99.1">PA8</text>
<text x="153.3" y="101.6">PA9</text>
<text x="201.2" y="97.8">GND</text>
<text x="130" y="104.1">PB10</text>
<text x="130" y="106.7">PB11</text>
<text x="152" y="104.1">PA10</text>
<text x="152" y="106.7">PA11</text>
<text x="22.9" y="109.2">D101</text>
<text x="22.9" y="111.8">SS60</text>
<text x="39.5" y="113">J101</text>
<text x="58.4" y="109.9">C101</text>
<text x="58.4" y="112.4">100uF</text>
<text x="69.9" y="110.5">C103</text>
<text x="69.9" y="113">10uF</text>
<text x="80" y="110.5">C105</text>
<text x="80" y="113">1uF</text>
<text x="90.2" y="110.5">C107</text>
<text x="90.2" y="113">0.1uF</text>
<text x="130" y="109.2">PB12</text>
<text x="130" y="111.8">PB13</text>
<text x="152" y="109.2">PA12</text>
<text x="152" y="111.8">PA13</text>
<text x="214.3" y="111.8">+3.3V</text>
<text x="22.9" y="119.4">D102</text>
<text x="39.4" y="115.6">VMOT</text>
<text x="130" y="114.3">PB14</text>
<text x="130" y="116.8">PB15</text>
<text x="140.7" y="117.9" transform="rotate(-90 140.7 117.9)">VSS</text>
<text x="143.3" y="117.9" transform="rotate(-90 143.3 117.9)">VSS</text>
<text x="145.8" y="117.9" transform="rotate(-90 145.8 117.9)">VSS</text>
<text x="148.3" y="117.9" transform="rotate(-90 148.3 117.9)">VSSA</text>
<text x="152" y="114.3">PA14</text>
<text x="152" y="116.8">PA15</text>
<text x="206.6" y="119.4">BOOTSEL</text>
<text x="207.6" y="116.8">SW102</text>
<text x="247.3" y="114.3">+3.3V</text>
<text x="22.9" y="121.9">SS60</text>
<text x="51.7" y="121.9">+3.3V</text>
<text x="85.6" y="121.9">GND</text>
<text x="149.3" y="121.9">U101</text>
<text x="149.3" y="124.5">STM32F103C4Tx</text>
<text x="240" y="124.5">R105</text>
<text x="250.2" y="124.5">R106</text>
<text x="58.4" y="130.2">C102</text>
<text x="69.9" y="130.8">C104</text>
<text x="80" y="130.8">C106</text>
<text x="90.2" y="130.8">C108</text>
<text x="191.8" y="128.3">R101</text>
<text x="191.8" y="130.8">10k</text>
<text x="207" y="128.3">C111</text>
<text x="207" y="130.8">0.1uF</text>
<text x="240" y="127">100k</text>
<text x="251.7" y="127">100k</text>
<text x="29.7" y="135.9">GND</text>
<text x="58.4" y="132.7">100uF</text>
<text x="69.9" y="133.4">10uF</text>
<text x="80" y="133.4">1uF</text>
<text x="90.2" y="133.4">0.1uF</text>
<text x="145.3" y="132.1">GND</text>
<text x="85.6" y="142.2">GND</text>
<text x="196.1" y="139.7">GND</text>
<text x="25" y="149.9">Vdrive</text>
<text x="33.9" y="149.9">+3.3V</text>
<text x="179.1" y="152.6">STEPPER DRIVERS</text>
<text x="29.8" y="157">TP101</text>
<text x="29.8" y="159.5">VMOT</text>
<text x="38.7" y="157">TP102</text>
<text x="38.7" y="159.5">3.3V</text>
<text x="127.8" y="161.9">JP101</text>
<text x="134.2" y="160.7">Vdrive</text>
<text x="150.7" y="161.9">JP104</text>
<text x="157.1" y="160.7">Vdrive</text>
<text x="118.1" y="164.5">EXTERNAL VBUS</text>
<text x="141" y="164.5">EXTERNAL VBUS</text>
<text x="118.1" y="173.4">EXTERNAL VBUS</text>
<text x="127.8" y="170.8">JP102</text>
<text x="134.2" y="169.5">Vdrive</text>
<text x="141" y="173.4">EXTERNAL VBUS</text>
<text x="150.7" y="170.8">JP105</text>
<text x="157.1" y="169.5">Vdrive</text>
<text x="127.8" y="179.7">JP103</text>
<text x="134.2" y="178.4">Vdrive</text>
<text x="150.7" y="179.7">JP106</text>
<text x="157.1" y="178.4">Vdrive</text>
<text x="118.1" y="182.2">EXTERNAL VBUS</text>
<text x="141" y="182.2">EXTERNAL VBUS</text>
</g>
<g font-size="1.8" fill="#848400">
<text x="179.1" y="163.5">File:</text>
<text x="184.2" y="163.5">stepper.kicad_sch</text>
</g>
<g font-size="1.4" fill="#840000">
<text x="50.5" y="41.2" transform="rotate(-90 50.5 41.2)">B11</text>
<text x="50.5" y="39.4" transform="rotate(-90 50.5 39.4)">7</text>
<text x="58.2" y="41.2" transform="rotate(-90 58.2 41.2)">B21</text>
<text x="58.2" y="39.4" transform="rotate(-90 58.2 39.4)">2</text>
<text x="65.8" y="41.2" transform="rotate(-90 65.8 41.2)">B25</text>
<text x="65.8" y="39.4" transform="rotate(-90 65.8 39.4)">7</text>
<text x="72.1" y="41.2" transform="rotate(-90 72.1 41.2)">B31</text>
<text x="72.1" y="39.4" transform="rotate(-90 72.1 39.4)">2</text>
<text x="43.5" y="49.5">A1</text>
<text x="43.5" y="52.1">A2</text>
<text x="77.7" y="49.5">B1</text>
<text x="77.7" y="52.1">B2</text>
<text x="43.4" y="55.9">B4</text>
<text x="43.4" y="58.4">B5</text>
<text x="77.7" y="54.6">B3</text>
<text x="77.7" y="59.7">B9</text>
<text x="43.4" y="62.2">B7</text>
<text x="43.4" y="64.8">B8</text>
<text x="77.2" y="62.2">B10</text>
<text x="62" y="71.2" transform="rotate(-90 62 71.2)">B63</text>
<text x="62" y="70.6" transform="rotate(-90 62 70.6)">30</text>
<text x="62" y="69.8" transform="rotate(-90 62 69.8)">4</text>
</g>
<g font-size="1.4" fill="#008484">
<text x="51.6" y="46.1" transform="rotate(-90 51.6 46.1)">3V3</text>
<text x="59.2" y="45.2" transform="rotate(-90 59.2 45.2)">5V</text>
<text x="66.9" y="46.1" transform="rotate(-90 66.9 46.1)">24V</text>
<text x="73.2" y="46.1" transform="rotate(-90 73.2 46.1)">48V</text>
<text x="48" y="50.6">USB_P</text>
<text x="48" y="53.1">USB_N</text>
<text x="70.3" y="50.6">FREE0</text>
<text x="70.3" y="53.1">FREE1</text>
<text x="48" y="56.9">CAN_H</text>
<text x="48" y="59.5">CAN_L</text>
<text x="70.3" y="55.7">FREE2</text>
<text x="48" y="63.3">SDA</text>
<text x="48" y="65.8">SCL</text>
<text x="68.5" y="63.3">UART_RX</text>
<text x="68.8" y="60.8">UART_TX</text>
<text x="63" y="66.5" transform="rotate(-90 63 66.5)">GND</text>
</g>
</svg>
